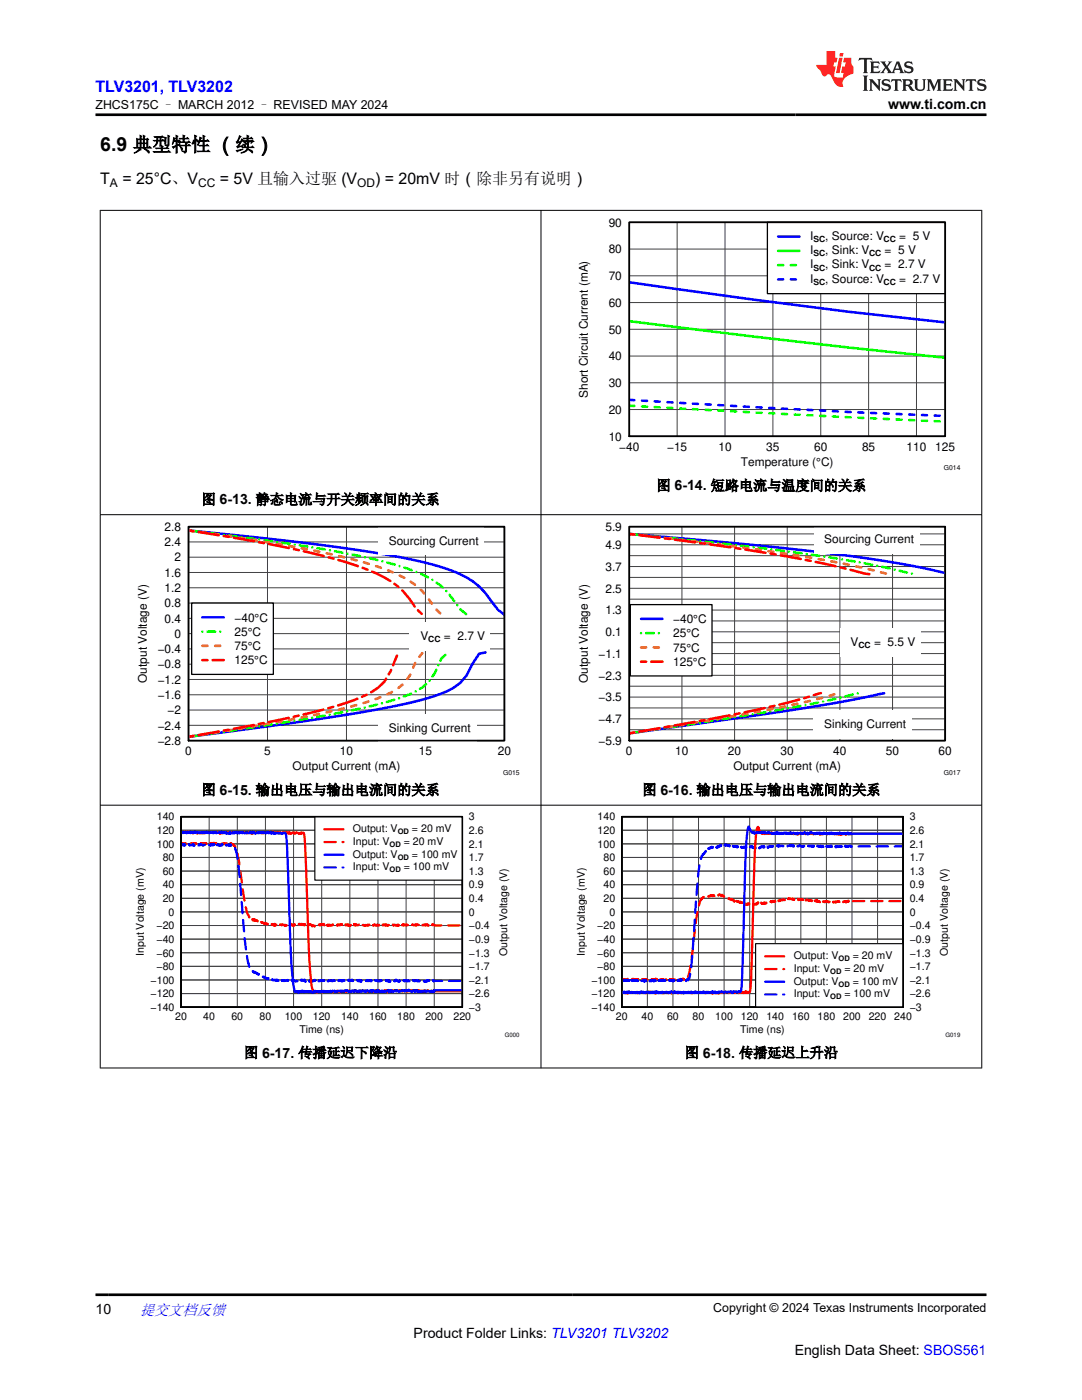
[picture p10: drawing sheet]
<svg xmlns="http://www.w3.org/2000/svg" width="216mm" height="279mm" viewBox="0 0 216 279" stroke-linecap="round" stroke-linejoin="round" font-family="sans-serif">
<path d="M125.6 44.4h63v42.7h-63z" fill="none" stroke="#000" stroke-width=".25"/>
<g fill="none" stroke="#414141" stroke-width=".2">
<path d="M125.6 55h63M125.6 49.7h63M135.1 44.4v42.7M144.7 44.4v42.7M154.2 44.4v42.7M163.8 44.4v42.7M173.3 44.4v42.7M182.9 44.4v42.7M188.6 44.4h-63v42.7h63M125.6 76.4h63M125.6 71.1h63M125.6 65.7h63"/>
<path d="M125.6 60.4h63M125.6 81.7h63"/>
</g>
<path d="M125.6 56.3a1551.2 1551.2 0 0 0 63 8" fill="none" stroke="#00f" stroke-width=".51"/>
<path d="M125.6 64.1a2303.8 2303.8 0 0 0 63 7.3" fill="none" stroke="#01ff00" stroke-width=".51"/>
<path d="M125.6 81l63 3.2" fill="none" stroke="#01ff00" stroke-width=".51" stroke-dasharray="1 1.5"/>
<path d="M125.6 79.8a2674 2674 0 0 0 63 3.2" fill="none" stroke="#00f" stroke-width=".51" stroke-dasharray="1 1.5"/>
<path d="M153.1 44.4h35.5v14.2h-35.5z" fill="#fff"/>
<path d="M153.1 44.4h35.5v14.2h-35.5zM37.6 105.1h63.1v42.7h-63.1z" fill="none" stroke="#000" stroke-width=".25"/>
<path d="M155.3 47.2h4.2M37.6 105.9l20.2 2.1a227.7 227.7 0 0 1 29 4.8l1.2 .4a16.5 16.5 0 0 1 10.1 6.9l1.3 1.6 1.3 1M96.9 130.2l-1.3 .3-1.2 1.9a10.5 10.5 0 0 1-7.6 6.5 173.8 173.8 0 0 1-24 4.7l-25.2 3.4" fill="none" stroke="#00f" stroke-width=".51"/>
<path d="M155.3 50.1h4.2" fill="none" stroke="#01ff00" stroke-width=".51"/>
<path d="M155.3 52.9h4.2" fill="none" stroke="#01ff00" stroke-width=".51" stroke-dasharray="1 1.5"/>
<path d="M155.3 55.8h4.2" fill="none" stroke="#00f" stroke-width=".51" stroke-dasharray="1 1.5"/>
<path d="M125.6 44.4h63v42.7h-63z" fill="none" stroke="#000" stroke-width=".34"/>
<g fill="none" stroke="#414141" stroke-width=".2">
<path d="M37.6 105.1h63.1v42.7h-63.1zM37.6 117.3h63.1M37.6 114.3h63.1M37.6 111.2h63.1M37.6 108.2h63.1M53.4 105.1v42.7M69.1 105.1v42.7M84.9 105.1v42.7M37.6 138.7h63.1M37.6 135.6h63.1M37.6 132.6h63.1M37.6 129.5h63.1"/>
<path d="M37.6 126.5h63.1M37.6 123.4h63.1M37.6 120.4h63.1M37.6 144.8h63.1M37.6 141.7h63.1"/>
</g>
<path d="M37.6 105.9l12.6 1.6a226.8 226.8 0 0 1 29 5.3l2.5 .8a16.8 16.8 0 0 1 8.9 6.3l1.2 1.7 1.3 1M37.6 147l15.1-2.2a235.5 235.5 0 0 0 25.3-4.9l1.2-.4a16.7 16.7 0 0 0 6.3-3.4l1.3-1.8 1.2-2.8 1.3-1.2" fill="none" stroke="#01ff00" stroke-width=".51" stroke-dasharray="0 1 1.5 1"/>
<path d="M37.6 105.9l6.3 .9a229.6 229.6 0 0 1 30.3 5.9 24.3 24.3 0 0 1 10.1 5.3l2.5 3.3 1.2 1.3M37.6 147l8.8-1.4a250.4 250.4 0 0 0 26.5-5.4l1.3-.4a18.6 18.6 0 0 0 6.3-3.3l1.2-1.6 1.3-3 1.3-1.6" fill="none" stroke="#ee7500" stroke-width=".51" stroke-dasharray="1 1.5"/>
<path d="M37.6 105.9l1.3 .2a241.9 241.9 0 0 1 30.2 6.1 32.5 32.5 0 0 1 10.1 4.7l1.3 1.1 2.5 3.4 1.3 1.2M37.6 147l5.1-.8a226.4 226.4 0 0 0 26.4-5.9l1.3-.5a16.2 16.2 0 0 0 6.3-3.8l1.3-2.1 1.2-3.1" fill="none" stroke="#f00" stroke-width=".51" stroke-dasharray="1 1 4.1 1"/>
<path d="M38.2 120.4h16.3v14.2h-16.3z" fill="#fff"/>
<path d="M38.2 120.4h16.3v14.2h-16.3z" fill="none" stroke="#000" stroke-width=".25"/>
<path d="M40.4 123.2h4.3" fill="none" stroke="#00f" stroke-width=".51"/>
<path d="M40.4 126h4.3" fill="none" stroke="#01ff00" stroke-width=".51" stroke-dasharray="0 1 1.5 1"/>
<path d="M40.4 128.9h4.3" fill="none" stroke="#ee7500" stroke-width=".51" stroke-dasharray="1 1.5"/>
<path d="M40.4 131.7h4.3" fill="none" stroke="#f00" stroke-width=".51" stroke-dasharray="1 1 4.1 1"/>
<g fill="#fff">
<path d="M81.7 124.2h16.1v5.7h-16.1z"/>
<path d="M75.4 142.5h19.6v5.7h-19.6z"/>
<path d="M75.4 105.1h21.2v5.7h-21.2z"/>
</g>
<path d="M37.6 105.1h63.1v42.7h-63.1z" fill="none" stroke="#000" stroke-width=".34"/>
<path d="M125.6 105.1h63v42.7h-63z" fill="none" stroke="#000" stroke-width=".25"/>
<g fill="none" stroke="#414141" stroke-width=".2">
<path d="M125.6 105.1v42.7h63v-42.7M125.6 119.6h63M125.6 117.4h63M125.6 115.2h63M125.6 113.1h63M125.6 110.9h63M125.6 108.7h63M125.6 106.6h63M136.1 105.1v42.7M146.6 105.1v42.7M157.1 105.1v42.7M167.6 105.1v42.7"/>
<path d="M178.1 105.1v42.7M125.6 139.1h63M125.6 136.9h63M125.6 134.8h63M125.6 132.6h63M125.6 130.4h63M125.6 128.3h63M125.6 126.1h63M125.6 123.9h63M125.6 121.8h63M125.6 145.6h63M125.6 143.5h63"/>
<path d="M125.6 141.3h63"/>
</g>
<path d="M125.6 106.6l24.3 2.1 16 1.8 13.5 1.9 9.2 2M176.4 138.4l-6.7 1.3-9.3 1.6-34.8 5.1" fill="none" stroke="#00f" stroke-width=".51"/>
<path d="M125.6 106.6l18.9 1.9 15.5 1.9 11.8 1.9 10.9 2.3M125.6 146.4l30.2-4.8 8.4-1.6 7.2-1.7" fill="none" stroke="#01ff00" stroke-width=".51" stroke-dasharray="0 1 1.5 1"/>
<path d="M125.6 106.6l18.5 2.1 13.8 2 9.7 1.7 10.1 2.2M125.6 146.4l26.9-4.6 7.9-1.6 7.2-1.9" fill="none" stroke="#ee7500" stroke-width=".51" stroke-dasharray="1 1.5"/>
<path d="M125.6 106.6l15.9 2 12.2 1.9 9.7 1.8 10.1 2.3M125.6 146.4l13.8-2.5 11.4-2.2 6.7-1.6 6.3-1.8" fill="none" stroke="#f00" stroke-width=".51" stroke-dasharray="1 1 4.1 1"/>
<path d="M125.8 120.7h16.3v14.2h-16.3z" fill="#fff"/>
<path d="M125.8 120.7h16.3v14.2h-16.3z" fill="none" stroke="#000" stroke-width=".25"/>
<path d="M127.9 123.5h4.3" fill="none" stroke="#00f" stroke-width=".51"/>
<path d="M127.9 126.4h4.3" fill="none" stroke="#01ff00" stroke-width=".51" stroke-dasharray="0 1 1.5 1"/>
<path d="M127.9 129.2h4.3" fill="none" stroke="#ee7500" stroke-width=".51" stroke-dasharray="1 1.5"/>
<path d="M127.9 132.1h4.3" fill="none" stroke="#f00" stroke-width=".51" stroke-dasharray="1 1 4.1 1"/>
<g fill="#fff">
<path d="M167.6 125.4h16v5.7h-16z"/>
<path d="M162.3 141.7h19.6v5.6h-19.6z"/>
<path d="M162.3 104.7h21.2v5.7h-21.2z"/>
</g>
<path d="M125.6 105.1h63v42.7h-63z" fill="none" stroke="#000" stroke-width=".34"/>
<path d="M36.1 163h56.2v38h-56.2z" fill="none" stroke="#000" stroke-width=".23"/>
<g fill="none" stroke="#414141" stroke-width=".2">
<path d="M36.1 163h56.2v38h-56.2zM36.1 179.3h56.2M36.1 176.6h56.2M36.1 173.8h56.2M36.1 171.1h56.2M36.1 168.4h56.2M36.1 165.7h56.2M41.7 163v38M47.4 163v38M53 163v38M58.6 163v38M64.2 163v38"/>
<path d="M69.8 163v38M75.4 163v38M81 163v38M86.6 163v38M36.1 198.3h56.2M36.1 195.6h56.2M36.1 192.9h56.2M36.1 190.1h56.2M36.1 187.4h56.2M36.1 184.7h56.2M36.1 182h56.2"/>
</g>
<path d="M36.1 168.4h.2l.1-.1 .1 .2 .1-.2 .1 .2 .3-.2 .2 .1 .1-.1 .1 .1v-.1l.1 .1 .1-.1 .1 .1 .4-.1 .1 .1 .1-.1 .3 .1 .3-.2v.4l.2-.4 .1 .2 .1-.1 .2 .1 .1-.1 .1 .1 .2-.1 .2 .2v-.2h.3v.2l.2-.2v.2l.2-.2 .2 .2v-.2l.1 .2 .2-.2 .3 .1 .2-.2 .1 .2 .1-.2 .1 .1 .1-.1 .4 .2 .1-.2 .1 .3 .1-.2 .1 .1 .1-.2 .1 .2h.3l.1-.2 .5 .3 .1-.1 .1 .1 .1-.2 .1 .2 .2-.3v.2l.2-.1v.2l.3-.2 .3 .3 .1-.3 .1 .2 .1-.2 .1 .2 .1-.2 .1 .2 .1-.2 .1 .3 .3-.1 .5 .9 .3 1.1 1.4 9a9.4 9.4 0 0 0 .9 3.6l.1-.2 .4 .6 .1-.2 .2 .4 .1-.2h.1l.1 .2v-.2l.1 .3 .1-.2 .4 .3v-.2l.1 .2 .1-.1 .7 .4 .4-.1v.3l.2-.2 .5 .3 .2-.2 .3 .2 .1-.1 .1 .1 .2-.1 .1 .2 .2-.1v.3l.2-.4 .1 .4 .3-.3 .1 .2v-.1l.3 .1 .2-.3v.2h.9l.2 .2 .1-.2v.1l.2-.1 .1 .2 .1-.2 .2 .1 .2-.2 .3 .1 .1-.2v.3l.2-.1 .1 .2 .1-.3 .1 .2 .1-.3 .1 .3 .6-.4 .1 .2 .1-.1 .3 .1 .2-.1 .1 .2 .1-.2 .3 .3 .2-.3v.2l.1-.1 .3 .1 .1-.1 .2 .2 .1-.3 .1 .2 .2-.2 .3 .5 .1-.2h.2l.1 .2 .1-.2 .2 .1 .1-.2h.6v-.2l.2 .3 .3-.3 .1 .2 .1-.2 .1 .2 .1-.2 .1 .3 .1-.2 .3 .2v-.3l.3 .4 .1-.3 .1 .3 .1-.2 .2 .1 .5-.2 .1 .2 .5-.1 .2 .1 .1-.2 .1 .2 .2-.2 .2 .2 .3-.3v.2l.1-.2 .1 .3 .3-.3 .3 .3v-.2l.1 .2 .3-.2 .2 .3v-.3l.3 .2 .3-.2v.3l.2-.3 .2 .1 .1-.2 .1 .3 .1-.3 .1 .3 .2-.2 .2 .2 .4-.2 .2 .3 .2-.2 .1 .1 .2-.1 .4 .1 .1-.1 .1 .1 .4-.1 .1 .1 .2-.2v.2l.2-.2 .1 .2v-.2l.5 .3 .2-.3 .1 .2 .2-.1 .2 .1 .1-.2 .2 .2 .3-.2v.2l.1-.1 .1 .1 .2-.2 .2 .2 .4-.2 .1 .2v-.2l.1 .1h.2l.1 .1 .3-.1a.27 .27 0 0 0 .2 0 .27 .27 0 0 0 .2-.2l.1 .2 .1-.2v.3l.2-.2 .1 .2 .3-.2 .2 .2 .3-.1 .1 .1 .1-.2v.3l.3-.2 .1 .1v-.2l.2 .2 .1-.2v.2l.2-.2 .1 .2 .1-.1v.1l.1-.2 .2 .2 .1-.2 .1 .2 .1-.2 .3 .2 .2-.2 .2 .2 .2-.3 .5 .3 .3-.2 .2 .2v-.2l.1 .1 .1-.1 .4 .2 .3-.1 .1 .1 .1-.2 .1 .2 .6-.2v.2l.2-.2 .1 .2 .1-.2 .4 .3 .2-.3 .1 .3 .4-.3 .2 .2h5.7" fill="none" stroke="#f00" stroke-width=".45" stroke-dasharray="2.3 1.4"/>
<path d="M36.1 168.7v-.2l.1 .1 .2-.1 .1 .2 .2-.2 .1 .3 .1-.3 .3 .1v-.1l.1 .2 .1-.3 .1 .2 .3-.1 .1 .3 .1-.2 .3 .1 .1-.2v.2l.1-.3 .3 .4 .1-.2 .1 .1 .2-.3 .4 .4 .2-.3 .1 .2v-.2l.7 .2 .2-.1 .5-.1 .1 .2 .2-.2 .1 .2h.3l.1-.2v.2l.2-.2 .1 .2 .3-.2 .2 .2 .1-.2v.3l.1-.3 .2 .3v-.2l.2 .1v-.2l.2 .2 .1-.1 .1 .2 .3-.2v.1l.2-.3 .2 .4 .2-.2 .2 .1v-.1l.2 .2 .2-.2 .2 .2 .1-.3 .1 .2 .1-.1v.2l.2-.3 .1 .3 .4-.1 .4 .7a53.5 53.5 0 0 1 1.2 10.3l.8 9a12.6 12.6 0 0 0 1 4.8l.7 .6 .1-.2 .4 .4 .1-.1 .2 .1 .1 .2 .1-.1 .1 .3 .3 .2h.4l.1 .2 .2-.1 .1 .2 .1-.1 .5 .3 .1-.2 .1 .2h.2l.1 .1 .1-.1 .2 .2v-.1l.2 .1 .3-.1 .2 .2 .2-.2v.3l.1-.3 .2 .3 .1-.2 .1 .3 .1-.3 .1 .1 .3-.1 .1 .2 .1-.2 .3 .2 .3-.1h.3l.1-.1 .3 .2 .1-.3 .1 .2 .3-.2 .1 .3 .2-.3 .1 .3v-.2l.3 .3 .2-.2 .1 .1h.3l.1-.3v.2h.3v-.2l.3 .2v-.2l.5 .2 .1-.2v.4l.1-.2 .1 .2 .2-.4v.2l.1-.1 .3 .1 .1 .2 .2-.2 .6 .2 .3-.4 .3 .4 .1-.2 .2 .2 .1-.2 .1 .2v-.2l.1 .1 .2-.2 .1 .2 .2-.2 .2 .2 .2-.2 .2 .3v-.2l.2-.1 .1 .3 .2-.2 .2 .1 .2-.1 .7 .1 .3-.2 .4 .1v.2l.3-.4 .2 .3 .2-.2 .2 .1h.1l.1 .2v-.2l.2 .1 .1-.2 .4 .3v-.2l.1 .1 .3-.2 .2 .1 .1-.2v.2l.2-.1 .1 .1v-.1l.3 .2 .1-.3 .1 .3 .2-.1v.1l.2-.1 .2 .1 .3-.2 .2 .2 .2-.2 .1 .3v-.3l.2 .3 .4-.2 .4 .1 .3-.1 .1 .1v-.2l.1 .2 .1-.2 .1 .2 .2-.1 .1 .1 .3-.2v.2l.1-.1 .1 .1 .1-.1h.1l.1-.2 .1 .3 .2-.2 .4 .2 .1-.1 .1 .2 .2-.2 .1 .2 .1-.3 .1 .2v-.2l.2 .2h.7v-.1l.1 .1v-.2l.2 .2v-.2l.1 .2h.1l.1-.1 .2 .3 .1-.3v.2l.1-.1 .2 .1 .2-.3 .2 .2 .1 .1 .1-.2 .1 .1 .2-.3 .1 .2h.3l.1 .3 .1-.3 .3 .1 .1-.1 .1 .2 .1-.2 .1 .2 .1-.3h.2l.1 .3 .2-.3 .1 .2 .2-.1 .1 .2 .1-.2v.1l.3-.1 .1 .2 .1-.3 .1 .3 .4-.3 .2 .2h.5l.1-.2 .1 .3 .3-.2v.2l.1-.1 .2 .1 .1-.2 .2 .1 .1-.1 .2 .2 .1-.2v.2l.3-.1v.1l.1-.2 .1 .2 .1-.3v.2l.3-.2v.2l.4-.2 .1 .3 .2-.2 .1 .1v-.2l.3 .3v-.1h5.7" fill="none" stroke="#00f" stroke-width=".45" stroke-dasharray="2.3 1.4"/>
<path d="M36.1 166.2l.2-.1 .1 .2 .1-.2 .3-.1 .1 .1v-.1l.1 .2 .2-.2 .2 .2 .2-.2 .3 .3 .1-.2 .8 .1 .1-.1 .3 .2v-.2l.1 .2 .2-.2 .7 .2v-.2l.1 .2 .1-.2v.2l.2-.1 .1 .1 .1-.2 .2 .2 .1-.2 .4 .1 .1-.1 .5 .1 .3-.2v.2l.2-.1 .1 .1 .1-.1 .1 .2 .1-.3 .4 .2 .1-.1 .1 .1h.2l.1 .2v-.3l.3 .2 .1-.1h.6a.72 .72 0 0 1 .9 0l.1-.1 .2 .1v-.2l.1 .2h.3v.1l.3-.2 .1 .2 .2-.2 .2 .1 .1-.2 .1 .3 .2-.3v.2l.4-.1 .1 .2 .1-.2 .2 .1 .2-.1 .3 .2 .1-.2v.2l.2-.2 .1 .2 .2-.2 .3 .2 .3-.1 .1 .2 .4-.3 .1 .1 .1-.1 .1 .2 .1-.2 .1 .2 .5-.2 .1 .2 .1-.2 .1 .1 .1-.1v.2l.1-.2 .1 .2 .5-.2 .2 .1v-.1l.4 .1 .1-.2 .2 .3 .1-.3 .2 .2 .2-.2 .1 .3 .2-.3 .1 .3 .2-.2v.1l.2-.1 .1 .1 .1-.2 .1 .3 .2-.2 .3 .2v-.2l.3 .2v-.1l.1 .1 .1-.1 .1 .1 .1-.2 .2 .1 .1-.1v.1l.2-.1v.1l.3-.1 .2 .3 .3-.3 .3 .3 .4-.2 .1 .1 .1-.1 .2 .2 .1-.2 .2 .1a.26 .26 0 0 1 .3-.1 .26 .26 0 0 1 .1 .2l.1-.2 .3 .1v-.1l.1 .2 .1-.2 .1 .1 .2-.1 .2 .4 .5 10.8a218.7 218.7 0 0 0 1 19.3l.3 1.1v-.1l.1 .2 .1-.1 .1 .1v-.2l.3 .3 .1-.1v.2l.2-.3 .2 .2 .1-.2 .1 .2 .3-.2 .2 .2 .2-.3 .2 .3 .1-.2h.1l.1 .2 .5-.2 .3 .2 .1-.1 .2 .1 .1-.2 .1 .2 .2-.1 .1 .1 .1-.1 .2 .1 .4-.3 .2 .2 .2-.1 .2 .3 .1-.3 .1 .1v-.1l.1 .2 .1-.3 .2 .2 .1-.1v.2l.1-.3 .3 .2 .1-.1 .5 .1 .1-.2 .3 .2 .3-.2 .2 .2 .1-.2 .2 .3 .1-.4 .4 .3 .5-.2 .1 .2 .3-.2 .1 .2v-.2l.1 .1v-.1l.3 .2 .4-.2 .4 .2 .1-.1 .1 .1 .1-.1v.2l.1-.2 .1 .1 .3-.1 .1 .1 .1-.2 .1 .2 .1-.2v.1l.4-.2 .1 .1 .1-.1v.2l.1-.1 .2 .2 .1-.2 .2 .2 .1-.2 .2 .2 .2-.1 .1 .1 .1-.2 .1 .2v-.2l.1 .1v-.1l.1 .1 .2-.1 .1 .2 .1-.2v.4l.1-.4 .3 .1 .1-.1 .1 .3 .3-.4 .1 .2 .1-.1 .1 .1 .5-.2 .1 .3v-.2l.1 .1 .3-.1 .2 .1 .4-.2 .1 .3 .2-.2v.2l.5-.3 .2 .3 .1-.2 .1 .2 .2-.3v.2l.2-.1 .1 .1 .1-.2v.2l.3-.2v.3l.1-.1 .1 .1v-.3l.2 .2 .2-.2 .2 .3 .1-.3 .3 .3 .2-.3 .2 .3 .3-.2 .1 .2 .2-.2 .2 .2v-.2l.1 .2 .2-.2 .1 .2 .4-.2 .1 .2 .1-.2 .3 .2 .1-.2v.3l.1-.3 .2 .2 .1-.2 .2 .1h5.7" fill="none" stroke="#f00" stroke-width=".45"/>
<path d="M36.1 166.1v.1l.4-.1 .1 .2 .1-.2 .3 .1 .2-.1v.2l.2-.2 .3 .1 .1-.2 .2 .3 .1-.3a.27 .27 0 0 0 .2 .2 .27 .27 0 0 0 .3-.2l.2 .2 .1-.2v.2l.3-.2 .5 .2 .1-.1 .2 .2 .3-.2 .1 .2 .2-.3 .1 .2 .1-.2 .1 .3 .2-.2 .1 .1 .1-.2 .2 .3h.3l.2-.2 .2 .1 .3-.1v.2l.2-.2 .1 .1 .1-.2 .2 .3 .7-.2 .2 .1 .2-.2 .3 .3 .2-.2 .1 .1v-.1l.1 .2 .3-.1v.2l.1-.3v.2l.4-.1 .1 .2 .1-.4 .1 .4 .3-.2 .1 .1 .1-.2 .1 .2 .1-.1 .1 .1 .1-.2 .6 .2 .1-.2 .2 .2 .1-.2h.1l.1 .1h.1l.1-.1 .1 .2 .1-.2 .3 .2 .2-.2 .1 .2 .2-.2 .4 .2 .3-.3 .2 .3 .2-.3 .1 .3 .2-.2 .1 .2 .1-.1 .2 .1a.24 .24 0 0 1 .2-.1 .24 .24 0 0 1 .2 .1l.2-.2 .4 .2 .1-.2 .3 .2 .1-.2 .1 .2 .2-.1 .1 .1 .4-.2 .1 .2 .1-.2 .2 .2 .1-.2 .2 .3 .1-.3 .1 .3 .2-.2 .1 .1v-.2l.2 .3 .2-.2 .2 .1 .4-.1 .1 .1 .1-.1 .1 .1 .1-.1 .2 .2 .2-.2h.5l.1 .2a367.9 367.9 0 0 1 1 22.2 40.8 40.8 0 0 0 .9 9.3l.2 .1v-.2l.4 .3v-.2l.2 .2 .1-.3 .3 .2 .1-.3v.3l.2-.3 .3 .3 .1-.2 .1 .2 .1-.2 .3 .1 .3-.1v.2l.2-.2 .1 .2 .1-.2 .1 .2v-.1l.2 .2 .2-.2 .1 .1v-.2l.2 .2 .2-.2 .5 .2 .1-.2 .3 .2v-.2l.2 .1 .1-.2 .2 .2 .2-.1v.2l.2-.2h.3l.2 .1 .4-.1 .1 .1v-.1l.1 .2v-.3l.2 .3 .2-.3 .3 .1 .1-.1 .2 .2 .1-.1 .3 .1 .4-.2 .3 .2 .1-.2 .1 .2a.28 .28 0 0 1 .2-.2 .28 .28 0 0 1 .3 .2l.3-.3 .3 .2 .1-.1 .2 .2 .1-.1 .3 .2 .2-.3 .1 .1 .2-.1 .1 .3 .1-.3 .3 .2v-.2l.3 .2h.2v-.2l.1 .2h.2l.1-.3 .2 .3 .4-.2 .2 .2 .2-.2 .2 .2 .2-.3 .2 .2 .2-.1 .1 .2 .2-.3 .2 .3v-.3l.1 .3 .1-.2 .5 .3 .1-.3 .1 .2h.2l.1-.3 .1 .3 .1-.2v.2l.3-.1 .1 .2 .2-.3 .2 .2 .2-.1 .1 .1v-.2l.3 .2 .4-.2 .1 .2 .1-.3 .1 .3 .1-.2 .1 .2 .2-.2 .3 .2 .1-.1 .2 .1 .1-.3v.2l.3-.1 .1 .1 .1-.1 .1 .1 .2 .1 .1-.2 .3 .2 .3-.2 .5 .2 .2-.3 .1 .2 .3-.2 .1 .1v-.2l.2 .2 .3 .2 .2-.1v.2l.2-.3h.3v.2l.1-.2v.2l.2-.3 .2 .3 .1-.2 .1 .2h.4l.2-.1v.1l.1-.1 .1 .1 .3-.2 .2 .1 .1-.1 .2 .2 .1-.2v.2l.8-.1v.1l.2-.2 .1 .2h.2l.1-.2 .1 .2v-.3h5.7" fill="none" stroke="#00f" stroke-width=".45"/>
<path d="M62.8 163h29.5v12.7h-29.5z" fill="#fff"/>
<path d="M62.8 163h29.5v12.7h-29.5zM124.1 163h56.1v38h-56.1z" fill="none" stroke="#000" stroke-width=".23"/>
<path d="M64.7 165.5h3.8M180.2 166.4h-10.2l-.3 .1-.1-.2-.3 .2-.3-.2-.2 .3-.4-.4-.1 .3-.1-.3-.1 .1-.2 .3-.1-.3-.1 .3-.2-.3-.1 .3-.1-.2-.4 .1-.2-.2v.2l-.1-.2-.1 .2v-.2l-.3 .1-.1-.2-.6 .3-.1-.3-.3 .3-.1-.2-.4 .1-.1-.2-.1 .2-.2-.1-.2 .2-.1-.2-.2 .2-.1-.2v.2l-.1-.2-.4-.1-.1 .2-.2-.1-.1 .2-.2-.2-.3 .2-.1-.3-.3 .2-.5-.1-.3 .2-.2-.2-.1 .2-.3-.2-.1 .1-.1-.2-.2 .2-.6-.1v.2l-.1-.2-.2 .3-.2-.4-.1 .3-.1-.2-.3 .2-.1-.2h-.2v.1l-.3-.1-.1 .1v-.3l-.1 .3-.3-.2-.4 .2-.1-.2-.2 .2v-.2l-.4 .1-.1-.1-.2 .2v-.2l-.1 .2-.1-.1-.2 .2-.2-.3-.1 .2-.1-.2-.1 .2-.1-.2-.1 .2-.1-.2v.2l-.3-.1v.1l-.1-.2-.1 .2-.2-.3-.2 .3-.1-.2-.2 .2-.3-.3v.3l-.3-.2-.3 .2-.1-.2-.3 .2-.1-.2-.1 .2-.2-.2-.3-.3-.2-.9-.3 .7a237.3 237.3 0 0 0-.8 20.6l-.4 9.6-.3 2.2-.1-.2-.1 .2-.2-.2-.1 .2-.2-.3-.1 .3-.1-.1-.1 .2-.4-.2-.1 .1-.1-.2-.3 .1-.1-.1-.1 .3-.1-.2-.1 .1-.1-.1-.2 .1-.2-.2-.4 .3v-.2l-.2 .2-.6-.2-.1 .2-.1-.2-.3 .1-.2-.2v.2l-.8-.1-.2 .2-.1-.2-.2 .2-.2-.2-.1 .2v-.2l-.3 .2-.2-.2-.4 .2-.1-.2-.1 .3-.4-.3-.3 .2-.1-.2-.3 .1-.1-.1-.1 .2v-.2l-.1 .2-.3-.1v-.2l-.1 .2-.1-.1-.3 .1-.6-.1-.3 .1-.2-.2-.2 .3-.4-.2-.1 .2-.4-.3v.3l-.5-.2-.1 .1-.5-.1-.2 .2-.1-.2-.1 .2-.2-.2v.2l-.3-.2-.3 .1-.1 .2-.3-.3-.2 .2-.1-.2-.3 .1v-.2l-.2 .2-.1-.1-.1 .3v-.3l-.1 .2-.2-.1-.1-.1-.2 .2-.1-.1-.2 .1v-.2l-.1 .2-.2-.2-.4 .3-.1-.3-.2 .2-.3-.2-.1 .2-.2-.2-.6 .2-.1-.2-.1 .3v-.2h-.4l-.1-.2v.2h-.3v-.2l-.2 .2-.1-.2-.1 .3-.1-.3-.3 .3-.1-.1-.2 .1-.1-.1-.3 .1-.1-.2h-.5l-.1 .2-.1-.2-.2 .2-.1-.2-.2 .2v-.2l-.4 .2v-.2l-.1 .1v-.1l-.5 .2v-.2l-.1 .2-.1-.2-.1 .1-.1-.1-.1 .1v-.2l-.3 .2v-.1l-.1 .3a.23 .23 0 0 0-.2-.2 .23 .23 0 0 0-.2 .2l-.4-.3h-.3v.2l-.1-.1" fill="none" stroke="#f00" stroke-width=".45"/>
<path d="M64.7 168h3.8M124 195.5l.1-.2 .1 .3v-.3l.2 .3 .5-.2 .2 .2 .1-.3 .1 .2 .5-.1 .3 .1 .1-.1v.2l.2-.3 .1 .3 .2-.2 .1 .1 .4-.1 .4 .2v-.2l.4 .1 .4-.1v.2l.2-.2 .1 .2 .2-.2 .1 .2 .1-.1 .2 .1 .2-.2 .3 .2 .3-.2v.2l.3-.2 .2 .2 .1-.2 .1 .1 .1-.2 .1 .2 .1-.1 .1 .2 .2-.2 .1 .2v-.2l.1 .2v-.1l.5-.1 .2 .2v-.2l.1 .3 .5-.3 .2 .2 .1-.3 .1 .4 .1-.2h.3l.1-.1 .1 .2 .1-.2 .3 .2v-.2l.2 .2 .2-.1v.2l.1-.3 .4 .2 .1-.2 .2 .2 .1-.1 .1 .1 .1-.2 .3 .1 .2-.2v.3l.1-.3 .1 .2v-.1l.3 .1 .2-.1a9.2 9.2 0 0 0 1-4.1l1.2-9.8 .5-1.8 .4-.5 .5-.2 .2-.3 .3 .3 .5-.2 .1 .1 .1-.3 .2 .3 .1-.2h.3l.1 .2 .3-.3 .1 .2 .7-.3 .3 .3 .1-.2v.2l.1-.2 .2 .3v-.1l.3 .2 .1-.1 .1 .2h.3l.2 .3 .2-.1 .3 .2 .1-.1v.1h.2v.1l.2 .2 .1-.1 .1 .3 .1-.4 .1 .4 .1-.3 .2 .2h.3l.4 .3 .1-.2 .1 .2 .1-.1 .2 .2v-.2l.1 .2 .1-.1 .1 .3 .1-.3v.3l.1-.2 .3 .3 .1-.3v.2l.2-.2 .1 .2v-.2l.2 .2 .4-.1 .1 .2 .1-.1 .1 .1v-.2l.2 .1 .4-.2 .1 .2 .3-.4v.2l.1-.2v.2l.3-.1 .1 .2 .1-.3 .2 .3 .2-.2 .1 .2 .1-.3 .3 .2 .3-.3 .2 .2 .6-.4 .1 .3 .2-.3 .1 .2 .2-.2 .2 .2 .2-.4 .1 .2 .1-.3 .3 .3 .5-.3 .1 .2 .2-.2 .1 .1 .1-.1 .2 .1 .2-.3 .1 .1h.2v.2l.2-.3 .1 .1h.7l.1 .1 .1-.2 .1 .3 .2-.3v.2l.3-.2 .1 .2 .3-.1v.2l.2-.2 .1 .2 .1-.2v.2l.2-.2 .3 .2 .2-.1 .1 .1v-.1l.1 .2 .1-.2 .2 .2v-.2l.3 .1h.3v.2l.1-.2 .4 .3 .3-.2 .1 .2 .1-.2v.2l.1-.2 .1 .2 .2-.2 .1 .3 .1-.4v.3h.4l.1 .2 .2-.4 .1 .3 .2-.2 .5 .3 .2-.2 .1 .1 .3-.1 .1 .2 .2-.2 .2 .2 .1-.2 .2 .1 .1-.1 .2 .2v-.2l.1 .1 .2-.1 .1 .2 .1-.2h.5l.3 .1 .2-.1 .1 .1 .1-.2 .2 .3 .1-.2 .3 .1 .1-.2 .1 .3 .1-.2 .3 .1 .1-.3v.3l.3-.2 .3 .1v-.2l.1 .1h10.2" fill="none" stroke="#f00" stroke-width=".45" stroke-dasharray="2.3 1.4"/>
<path d="M64.7 170.6h3.8M180.2 166.4l-10.2 .1-.1-.2-.3 .1-.1-.1-.1 .2-.1-.3-.2 .3v-.3l-.1 .2-.7-.2-.2 .3-.1-.2h-.4v-.2l-.1 .3-.2-.2-.2 .3v-.3l-.2 .2-.3-.1-.4 .2v-.3l-.2 .2-.1-.2-.2 .2-.1-.2-.1 .2a.21 .21 0 0 0-.3-.2 .21 .21 0 0 0-.1 .2l-.2-.1-.2 .1-.2-.2v.2l-.2-.2v.2l-.2-.1-.1 .2-.2-.3-.1 .2-.1-.2-.1 .2-.1-.2h-.3l-.1 .2v-.2l-.3 .2-.5-.1-.3-.2-.1 .2v-.2l-.3 .3-.3-.1v.2l-.1-.3v.2l-.1-.2-.3 .1v-.2l-.2 .1-.1-.1-.1 .3-.2-.1-.3 .1v-.2l-.5 .1-.1-.1-.1 .2-.2-.1v.2l-.1-.2-.1 .1-.4-.2-.3 .2-.1-.3-.4 .3-.1-.2-.2 .2v-.2l-.3 .2v-.3l-.1 .2-.3-.1-.2 .2-.3-.2-.2 .2v-.2l-.1 .2v-.2l-.4 .2v-.2l-.1 .2v-.3l-.1 .2-.1-.1-.1 .1v-.2l-.1 .3-.3-.2v.1l-.2-.1-.2 .2v-.2l-.1 .2v-.2l-.4 .1-.3-.2-.3 .2-.2-.2-.1 .2-.2-.1h-.1l-.1-.1v.2l-.4-.2-.5 .1-.2-.1-.1 .1-.2-.1-.4 .2-.2-.3v.2h-.2l-.7-1.3-.3 1.2a541.1 541.1 0 0 0-1 28.2l-.2 3.5-.3 .1-.2-.1-.3 .3-.1-.2-.2 .1-.2-.1-.3 .2v-.2l-.1 .2h-.2v-.2l-.1 .2-.2-.2-.2 .2-.1-.2-.2 .2-.5-.2v.2l-.2-.2-.1 .2-.4-.1v-.1l-.2 .1-.2-.1-.1 .2-.1-.2-.2 .2-.1-.1-.3 .1-.1-.2-.1 .2-.2-.2-.1 .2-.1-.2v.2l-.1-.2-.1 .2-.1-.2-.3 .2-.4-.2-.2 .3-.1-.3-.1 .3-.3-.3-.1 .1v-.1l-.1 .2-.6-.1v.1l-.2-.1-.3 .1-.2-.2-.2 .2-.1-.2v.1l-.1-.1-.2 .2-.1-.1-.1 .1-.2-.2-.1 .2-.2-.1-.1 .2v-.2l-.2 .2-.1-.3v.3l-.2-.2-.2 .1v-.1l-.3 .2-.1-.3-.1 .3-.1-.2-.1 .2-.1-.2-.2 .2-.1-.3v.2l-.2-.2-.1 .3-.1-.1-.1-.2-.2 .2-.1-.1-.1 .1-.3-.3v.2l-.1-.1-.3 .2-.2-.2-.3 .2-.1-.2v.3l-.6-.3-.3 .2h-.5v-.2l-.1 .3-.1-.2-.1 .1-.1-.1v.1l-.2-.1-.2 .2-.1-.3-.1 .2-.2-.2-.2 .3v-.2h-.2v.1l-.1-.2-.3 .2-.1-.2-.2 .3-.2-.2-.1 .2v-.2l-.2-.1v.2l-.4-.2-.2 .3-.2-.2v.2l-.1-.2-.1 .1-.1-.2v.2l-.2-.1-.1-.1-.1 .1h-.2l-.1 .2-.1-.2-.1 .1-.4-.1-.2 .2-.2-.2-.1 .1-.4-.2-.2 .2-.2-.1-.1 .1-.1-.2-.2 .2-.2-.2-.1 .2-.1-.1-.2 .1-.1-.2-.1 .2-.1-.2-.4 .2" fill="none" stroke="#00f" stroke-width=".45"/>
<path d="M64.7 173.1h3.8M124 195.7l.1-.1 .2 .2 .4-.1 .1 .1 .1-.3 .2 .3 .6-.2v.2l.1-.4 .2 .4 .1-.2 .1 .2v-.2l.2 .2 .3-.2 .2 .1h.2l.1 .1 .2-.1 .1 .1 .1-.2 .1 .2v-.2l.2 .2 .3-.1 .3 .1v-.2l.1 .4v-.4l.1 .2 .1-.2 .3 .2 .1-.2 .1 .2 .1-.1 .3 .1v-.1l.2 .1 .2-.2h.2l.2 .3 .3-.2 .1 .2 .1-.3 .1 .2v-.2l.1 .1v-.1l.4 .2v-.2l.2 .1 .2-.1 .3 .2 .2-.2 .2 .1 .1-.1 .2 .2 .2-.2v.2l.1-.2 .1 .2 .7-.3 .2 .4 .1-.3v.2l.2-.2 .1 .2 .3-.3 .2 .3 .2-.3 .1 .2 .2-.2 .1 .2 .1-.3v.2h.2l.1 .1 .1-.2 .4 .1 .1 .2v-.2l.1 .2 .1-.3 .3 .1 .1-.2a8 8 0 0 0 .6-3.4l1.1-15.3a18.5 18.5 0 0 1 1-5.9l.1-.3 .1 .1 .3-.3 .4-.7v.2l.2-.5v.2l.4-.3v.2l.2-.3 .1 .1 .1-.2 .1 .2 .1-.2 .2 .2 .1-.2 .1 .3 .2-.2 .1 .1 .1-.2v.2l.2-.1v-.2l.1 .2 .3-.4 .1 .2 .1-.3 .1 .2 .1-.1h.1l.1-.1 .1 .1v-.3l.4 .4v-.3l.1 .2 .3-.1 .3 .2v-.1l.2 .2 .1-.2 .5 .3v-.2l.1 .2 .3-.2 .4 .3 .1-.3v.3l.1-.2 .1 .2v-.2h.2v.2l.1-.2 .2 .1 .1-.1v.2l.1-.1 .2 .2 .4-.2 .1 .1 .3 .1 .4-.4 .1 .2 .1-.1 .1 .2 .1-.2 .2 .2 .1-.2 .3 .3 .2-.1 .3 .2 .1-.2 .1 .1 .1-.2 .3 .3 .3-.4 .1 .2 .1-.2 .3 .2v-.2l.2 .2 .2-.2 .1 .3v-.3l.1 .1 .2-.1 .1 .3 .4-.4 .1 .2 .1-.2v.2l.1-.1 .1 .1 .6-.2 .2 .2 .3-.3 .1 .2 .1-.2 .2 .2 .1-.2 .2 .2 .3-.1 .2 .1 .3-.2 .1 .2 .2-.2 .2 .2 .6-.2 .1 .2 .2-.2 .1 .2 .2-.2 .1 .2 .2-.2 .1 .2 .2-.2 .2 .2 .4-.2 .1 .2 .4-.1 .2 .2 .4-.2 .5 .1 .2-.1 .2 .1 .2-.1 .1 .1 .1-.1 .1 .1 .1-.1 .1 .2 .3-.2v.2l.3-.1 .1 .1 .1-.2v.1l.2-.2v.2l.3 .1 .2-.2 .2 .3 .1-.3 .1 .2 .1-.1 .2 .1 .3-.3 .2 .4v-.3l.2 .2 .1-.1 .1 .1 .2-.1v.1l.1-.2 .2 .2 .1-.2 .1 .2 .2-.2v.2l.1-.2 .1 .2 .1-.2 .1 .2 .1-.1 .1 .2 .1-.2 .3 .1 .3-.2 .2 .2 .1-.1 .2 .1 .2-.1v.3l.1-.3v.2l.2-.3 .1 .2 .1-.2 .2 .1 .2-.1 .2 .2 .2-.2 .4 .2 10.3-.1" fill="none" stroke="#00f" stroke-width=".45" stroke-dasharray="2.3 1.4"/>
<path d="M36.1 163h56.2v38h-56.2z" fill="none" stroke="#000" stroke-width=".3"/>
<g fill="none" stroke="#414141" stroke-width=".2">
<path d="M124.1 163h56.1v38h-56.1zM124.1 179.3h56.1M124.1 176.6h56.1M124.1 173.8h56.1M124.1 171.1h56.1M124.1 168.4h56.1M124.1 165.7h56.1M129.2 163v38M134.3 163v38M139.4 163v38M144.5 163v38M149.6 163v38"/>
<path d="M154.7 163v38M159.8 163v38M164.9 163v38M170 163v38M175.1 163v38M124.1 198.3h56.1M124.1 195.6h56.1M124.1 192.9h56.1M124.1 190.1h56.1M124.1 187.4h56.1M124.1 184.7h56.1M124.1 182h56.1"/>
</g>
<path d="M150.8 188.3h29.4v12.7h-29.4z" fill="#fff"/>
<path d="M150.8 188.3h29.4v12.7h-29.4z" fill="none" stroke="#000" stroke-width=".23"/>
<path d="M152.7 190.9h3.8" fill="none" stroke="#f00" stroke-width=".45"/>
<path d="M152.7 193.4h3.8" fill="none" stroke="#f00" stroke-width=".45" stroke-dasharray="2.3 1.4"/>
<path d="M152.7 195.9h3.8" fill="none" stroke="#00f" stroke-width=".45"/>
<path d="M152.7 198.5h3.8" fill="none" stroke="#00f" stroke-width=".45" stroke-dasharray="2.3 1.4"/>
<path d="M124.1 163h56.1v38h-56.1z" fill="none" stroke="#000" stroke-width=".3"/>
<path d="M19.9 42h176.1M20 41.9v171.3M107.9 41.9v171.3M195.9 41.9v171.3M19.9 102.7h176.1M19.9 160.7h176.1M19.9 213.1h176.1" fill="none" stroke="#000" stroke-width=".2"/>
<path d="M171.5 11.6l-.2 .5 .5-.2h.6v.1v2.2l-.2 .4h1l-.2-.4v-2.2v-.1h.5l.5 .2-.1-.5zM173.6 12.3l.2 .4v1.5l-.2 .4h1.9l.1-.6a1.08 1.08 0 0 1-1.3 .2v-.7h.6l.4 .2v-.7l-.4 .2h-.6v-.5l.2-.2a1 1 0 0 1 1 .3l-.1-.5zM175.7 12.3l.9 1.1-1 1.2h.9l-.2-.2 .5-.8 .4 .8-.2 .2h1.6l-.2-.2 .2-.5h.9l.1 .5-.1 .2h.9l-.2-.3-.8-2h-.5l-.9 2.2-.9-1.1 .9-1.1h-.8l.2 .2-.4 .6-.4-.6 .2-.2zM179 12.7l.4 1h-.7zM180.7 12.4a.65 .65 0 0 0-.2 .7 .65 .65 0 0 0 .6 .5l.6 .1 .1 .3a.79 .79 0 0 1-.7 .4 .79 .79 0 0 1-.7-.5l.1 .7 .2-.1a.93 .93 0 0 0 1.1 .1 .93 .93 0 0 0 .4-1 1.46 1.46 0 0 0-1.2-.6l-.1-.3a1.09 1.09 0 0 1 1.2 .2l-.2-.6-.1 .1-.5-.2zM172.2 15.1l.2 .4v2.2l-.2 .4h1l-.2-.4v-2.2l.2-.4zM173.4 15.8l.2 .4v1.5l-.2 .4h.8l-.3-.4 .1-1.3 1.6 1.8v-2l.2-.4h-.7l.1 .2 .1 1.1-1.2-1.3zM176.2 15.9a.65 .65 0 0 0-.2 .8 .65 .65 0 0 0 .6 .4l.6 .2 .1 .2a.79 .79 0 0 1-.7 .4 .79 .79 0 0 1-.7-.5l.1 .7 .2-.1a.93 .93 0 0 0 1.1 .1 .93 .93 0 0 0 .4-.9 1.46 1.46 0 0 0-1.2-.6l-.1-.4a1.09 1.09 0 0 1 1.2 .2l-.1-.6-.2 .1-.5-.1zM177.9 15.8l-.1 .6a.63 .63 0 0 1 .8-.3v1.6l-.3 .4h1l-.2-.4v-1.6a.66 .66 0 0 1 .8 .3l-.1-.6zM180 15.8l.2 .4v1.5l-.2 .4h1l-.2-.2-.1-.7h.5l.1 .2a.79 .79 0 0 0 1.2 .6l-1-.9a.61 .61 0 0 0 .6-.6 .61 .61 0 0 0-.5-.7zM180.8 16.1h.1a.47 .47 0 0 1 .5 .1 .47 .47 0 0 1 .1 .5l-.1 .1-.7 .1zM182.3 15.8l.2 .2a2.27 2.27 0 0 0 .4 2 1.04 1.04 0 0 0 1.7-.7v-1.3l.2-.2h-.8l.2 .4v1.1a.6 .6 0 0 1-.6 .6 .6 .6 0 0 1-.6-.6v-1.1l.3-.4zM184.9 15.8l.2 .4v1.5l-.2 .4h.8l-.3-.4v-1.4l.9 1.9 .9-1.9v1.4l-.3 .4h1l-.2-.4v-1.5l.2-.4h-.8l-.7 1.5-.6-1.5zM188.1 15.8l.2 .4v1.5l-.2 .4h1.9l.1-.6a1.09 1.09 0 0 1-1.3 .2v-.7h.6l.4 .2v-.6l-.4 .2h-.6v-.6l.2-.1a1.01 1.01 0 0 1 1 .3l-.1-.6zM190.2 15.8l.3 .4v1.5l-.3 .4h.8l-.2-.4v-1.3l1.6 1.8v-2l.2-.4h-.7l.2 .2v1.1l-1.2-1.3zM192.8 15.8l-.1 .6a.63 .63 0 0 1 .8-.3v1.6l-.3 .4h1l-.2-.4v-1.6a.66 .66 0 0 1 .8 .3l-.1-.6zM195.2 15.9a.65 .65 0 0 0-.2 .8 .65 .65 0 0 0 .6 .4l.6 .2 .2 .2a.79 .79 0 0 1-.7 .4 .79 .79 0 0 1-.7-.5l.1 .7 .2-.1a.93 .93 0 0 0 1 .1 .93 .93 0 0 0 .5-.9 1.46 1.46 0 0 0-1.3-.6v-.4a1.09 1.09 0 0 1 1.2 .2l-.2-.6-.2 .1-.5-.1z" fill="#231f20"/>
<path d="M164.9 10.2v2.8h-2l.1 .3 .8 1a.95 .95 0 0 0 1 .9 .59 .59 0 0 1 .5-.4 .59 .59 0 0 1 .5 .4l.4 .7a1.59 1.59 0 0 0 2.1 1.4 1.61 1.61 0 0 1 1-2.3l1-.3-.1-1.5a1.59 1.59 0 0 1-.3-1.7h-1.5l-.2 .9h.6l-.2 .9h-.5l-.2 1v.2l.4 .1-.1 .9h-.7a.73 .73 0 0 1-1-.7l.3-1.5h-.5l.1-.9h.5l.2-.9h-.5v-1.3zM167.4 11.5l-.6 3.1h.7l.6-3.1zM167.6 10.6l-.1 .6h.7l.1-.6z" fill="#ed1c24"/>
<path d="M19 22.9h177.8M19 258.4h177.8" fill="none" stroke="#000" stroke-width=".53"/>
<text font-size="3.9" x="20" y="30.2">6.9 典型特性 （续）</text>
<text font-size="3.2" fill="#00f" x="19" y="18.3">TLV3201, TLV3202</text>
<g font-size="3.2">
<text x="20" y="36.7">T</text>
<text x="24.4" y="36.7">= 25°C、V</text>
<text x="43.9" y="36.7">= 5V 且输入过驱 (V</text>
<text x="74.9" y="36.7">) = 20mV 时（除非另有说明）</text>
</g>
<text font-size="3" fill="#00f" x="27.9" y="262.4">提交文档反馈</text>
<g font-size="2.8">
<text x="177.2" y="21.7">www.ti.com.cn</text>
<text x="40.2" y="100.6">图 6-13. 静态电流与开关频率间的关系</text>
<text x="131" y="97.9">图 6-14. 短路电流与温度间的关系</text>
<text x="40.2" y="158.6">图 6-15. 输出电压与输出电流间的关系</text>
<text x="128.2" y="158.6">图 6-16. 输出电压与输出电流间的关系</text>
<text x="48.7" y="211.1">图 6-17. 传播延迟下降沿</text>
<text x="136.6" y="211.1">图 6-18. 传播延迟上升沿</text>
<text x="19" y="262.1">10</text>
<text x="82.5" y="266.9">Product Folder Links: TLV3201 TLV3202</text>
<text x="158.6" y="270.3">English Data Sheet: SBOS561</text>
</g>
<g font-size="2.5">
<text x="19" y="21.8">ZHCS175C – MARCH 2012 – REVISED MAY 2024</text>
<text x="142.3" y="261.8">Copyright © 2024 Texas Instruments Incorporated</text>
</g>
<g font-size="2.4">
<text x="21.9" y="37.3">A</text>
<text x="39.5" y="37.3">CC</text>
<text x="71.3" y="37.3">OD</text>
<text x="121.5" y="45.2">90</text>
<text x="161.7" y="47.9">I</text>
<text x="164.7" y="47.9">, Source: V</text>
<text x="179.4" y="47.9">= 5 V</text>
<text x="121.5" y="50.6">80</text>
<text x="161.7" y="53.6">I</text>
<text x="161.7" y="50.7">I</text>
<text x="164.7" y="53.6">, Sink: V</text>
<text x="164.7" y="50.7">, Sink: V</text>
<text x="176.5" y="53.6">= 2.7 V</text>
<text x="176.5" y="50.7">= 5 V</text>
<text x="121.5" y="55.9">70</text>
<text x="161.7" y="56.4">I</text>
<text x="164.7" y="56.4">, Source: V</text>
<text x="179.4" y="56.4">= 2.7 V</text>
<text x="121.5" y="61.2">60</text>
<text x="121.5" y="71.9">40</text>
<text x="121.5" y="66.6">50</text>
<text x="121.5" y="77.2">30</text>
<text x="117.3" y="79.4" transform="rotate(-90 117.3 79.4)">Short Circuit Current (mA)</text>
<text x="121.5" y="82.6">20</text>
<text x="121.5" y="87.9">10</text>
<text x="123.6" y="90">−40</text>
<text x="133.1" y="90">−15</text>
<text x="143.3" y="90">10</text>
<text x="152.9" y="90">35</text>
<text x="162.4" y="90">60</text>
<text x="172" y="90">85</text>
<text x="180.9" y="90">110</text>
<text x="186.6" y="90">125</text>
<text x="147.8" y="92.9">Temperature (°C)</text>
<text x="32.9" y="106">2.8</text>
<text x="120.8" y="106">5.9</text>
<text x="32.9" y="109">2.4</text>
<text x="34.8" y="112.1">2</text>
<text x="77.6" y="108.8">Sourcing Current</text>
<text x="120.8" y="113.9">3.7</text>
<text x="120.8" y="109.6">4.9</text>
<text x="164.5" y="108.4">Sourcing Current</text>
<text x="32.9" y="118.2">1.2</text>
<text x="32.9" y="115.1">1.6</text>
<text x="120.8" y="118.3">2.5</text>
<text x="32.9" y="124.3">0.4</text>
<text x="32.9" y="121.2">0.8</text>
<text x="46.8" y="124.1">−40°C</text>
<text x="120.8" y="122.6">1.3</text>
<text x="134.3" y="124.4">−40°C</text>
<text x="31.5" y="130.4">−0.4</text>
<text x="34.8" y="127.3">0</text>
<text x="46.8" y="126.9">25°C</text>
<text x="46.8" y="129.7">75°C</text>
<text x="83.9" y="127.6">V</text>
<text x="88.6" y="127.6">= 2.7 V</text>
<text x="119.4" y="131.3">−1.1</text>
<text x="120.8" y="126.9">0.1</text>
<text x="134.3" y="127.2">25°C</text>
<text x="134.3" y="130.1">75°C</text>
<text x="169.7" y="128.8">V</text>
<text x="174.4" y="128.8">= 5.5 V</text>
<text x="29.3" y="136.3" transform="rotate(-90 29.3 136.3)">Output Voltage (V)</text>
<text x="31.5" y="136.5">−1.2</text>
<text x="31.5" y="133.4">−0.8</text>
<text x="46.8" y="132.6">125°C</text>
<text x="117.3" y="136.3" transform="rotate(-90 117.3 136.3)">Output Voltage (V)</text>
<text x="119.4" y="135.6">−2.3</text>
<text x="134.3" y="132.9">125°C</text>
<text x="31.5" y="139.5">−1.6</text>
<text x="33.4" y="142.6">−2</text>
<text x="119.4" y="140">−3.5</text>
<text x="31.5" y="148.7">−2.8</text>
<text x="31.5" y="145.6">−2.4</text>
<text x="77.6" y="146.2">Sinking Current</text>
<text x="119.4" y="148.7">−5.9</text>
<text x="119.4" y="144.3">−4.7</text>
<text x="164.5" y="145.4">Sinking Current</text>
<text x="37" y="150.7">0</text>
<text x="52.7" y="150.7">5</text>
<text x="58.4" y="153.7">Output Current (mA)</text>
<text x="67.8" y="150.7">10</text>
<text x="83.6" y="150.7">15</text>
<text x="99.3" y="150.7">20</text>
<text x="124.9" y="150.7">0</text>
<text x="134.8" y="150.7">10</text>
<text x="145.3" y="150.7">20</text>
<text x="146.3" y="153.7">Output Current (mA)</text>
<text x="155.8" y="150.7">30</text>
<text x="166.3" y="150.7">40</text>
<text x="176.8" y="150.7">50</text>
<text x="187.3" y="150.7">60</text>
</g>
<g font-size="2.1">
<text x="31.3" y="166.5">120</text>
<text x="31.3" y="163.7">140</text>
<text x="70.4" y="166.1">Output: V</text>
<text x="82.2" y="166.1">= 20 mV</text>
<text x="93.6" y="166.5">2.6</text>
<text x="93.6" y="163.7">3</text>
<text x="119.2" y="166.5">120</text>
<text x="119.2" y="163.7">140</text>
<text x="181.5" y="166.5">2.6</text>
<text x="181.5" y="163.7">3</text>
<text x="31.3" y="169.2">100</text>
<text x="32.5" y="171.9">80</text>
<text x="70.4" y="168.6">Input: V</text>
<text x="70.4" y="171.1">Output: V</text>
<text x="70.4" y="173.7">Input: V</text>
<text x="80.6" y="168.6">= 20 mV</text>
<text x="80.6" y="173.7">= 100 mV</text>
<text x="82.2" y="171.1">= 100 mV</text>
<text x="93.6" y="171.9">1.7</text>
<text x="93.6" y="169.2">2.1</text>
<text x="119.2" y="169.2">100</text>
<text x="120.4" y="171.9">80</text>
<text x="181.5" y="171.9">1.7</text>
<text x="181.5" y="169.2">2.1</text>
<text x="32.5" y="177.3">40</text>
<text x="32.5" y="174.6">60</text>
<text x="93.6" y="177.3">0.9</text>
<text x="93.6" y="174.6">1.3</text>
<text x="120.4" y="177.3">40</text>
<text x="120.4" y="174.6">60</text>
<text x="181.5" y="177.3">0.9</text>
<text x="181.5" y="174.6">1.3</text>
<text x="31.2" y="185.5">−20</text>
<text x="32.5" y="180">20</text>
<text x="33.6" y="182.8">0</text>
<text x="93.6" y="185.5">−0.4</text>
<text x="93.6" y="182.8">0</text>
<text x="93.6" y="180">0.4</text>
<text x="119.2" y="185.5">−20</text>
<text x="120.4" y="180">20</text>
<text x="121.6" y="182.8">0</text>
<text x="181.5" y="185.5">−0.4</text>
<text x="181.5" y="182.8">0</text>
<text x="181.5" y="180">0.4</text>
<text x="28.7" y="190.8" transform="rotate(-90 28.7 190.8)">Input Voltage (mV)</text>
<text x="31.2" y="190.9">−60</text>
<text x="31.2" y="188.2">−40</text>
<text x="93.6" y="190.9">−1.3</text>
<text x="93.6" y="188.2">−0.9</text>
<text x="101.2" y="190.7" transform="rotate(-90 101.2 190.7)">Output Voltage (V)</text>
<text x="116.7" y="190.8" transform="rotate(-90 116.7 190.8)">Input Voltage (mV)</text>
<text x="119.2" y="190.9">−60</text>
<text x="119.2" y="188.2">−40</text>
<text x="158.4" y="191.4">Output: V</text>
<text x="170.2" y="191.4">= 20 mV</text>
<text x="181.5" y="190.9">−1.3</text>
<text x="181.5" y="188.2">−0.9</text>
<text x="189.1" y="190.7" transform="rotate(-90 189.1 190.7)">Output Voltage (V)</text>
<text x="30.1" y="196.3">−100</text>
<text x="31.2" y="193.6">−80</text>
<text x="93.6" y="196.3">−2.1</text>
<text x="93.6" y="193.6">−1.7</text>
<text x="118" y="196.3">−100</text>
<text x="119.2" y="193.6">−80</text>
<text x="158.4" y="193.9">Input: V</text>
<text x="158.4" y="196.5">Output: V</text>
<text x="168.5" y="193.9">= 20 mV</text>
<text x="170.2" y="196.5">= 100 mV</text>
<text x="181.5" y="196.3">−2.1</text>
<text x="181.5" y="193.6">−1.7</text>
<text x="30.1" y="201.8">−140</text>
<text x="30.1" y="199">−120</text>
<text x="34.9" y="203.6">20</text>
<text x="40.6" y="203.6">40</text>
<text x="46.2" y="203.6">60</text>
<text x="51.8" y="203.6">80</text>
<text x="56.8" y="203.6">100</text>
<text x="62.4" y="203.6">120</text>
<text x="68" y="203.6">140</text>
<text x="73.7" y="203.6">160</text>
<text x="79.3" y="203.6">180</text>
<text x="84.9" y="203.6">200</text>
<text x="90.5" y="203.6">220</text>
<text x="93.6" y="201.8">−3</text>
<text x="93.6" y="199">−2.6</text>
<text x="118" y="201.8">−140</text>
<text x="118" y="199">−120</text>
<text x="122.9" y="203.6">20</text>
<text x="128" y="203.6">40</text>
<text x="133.1" y="203.6">60</text>
<text x="138.2" y="203.6">80</text>
<text x="142.7" y="203.6">100</text>
<text x="147.8" y="203.6">120</text>
<text x="152.9" y="203.6">140</text>
<text x="158" y="203.6">160</text>
<text x="158.4" y="199">Input: V</text>
<text x="163.1" y="203.6">180</text>
<text x="168.2" y="203.6">200</text>
<text x="168.5" y="199">= 100 mV</text>
<text x="173.3" y="203.6">220</text>
<text x="178.4" y="203.6">240</text>
<text x="181.5" y="201.8">−3</text>
<text x="181.5" y="199">−2.6</text>
<text x="59.7" y="206.2">Time (ns)</text>
<text x="147.7" y="206.2">Time (ns)</text>
</g>
<g font-size="1.7">
<text x="162.3" y="48.3">SC</text>
<text x="162.3" y="54">SC</text>
<text x="162.3" y="51.1">SC</text>
<text x="173.4" y="54">CC</text>
<text x="173.4" y="51.1">CC</text>
<text x="176.3" y="48.3">CC</text>
<text x="162.3" y="56.8">SC</text>
<text x="176.3" y="56.8">CC</text>
<text x="85.5" y="128.1">CC</text>
<text x="171.3" y="129.3">CC</text>
</g>
<g font-size="1.5">
<text x="79.4" y="166.5">OD</text>
<text x="77.7" y="169">OD</text>
<text x="79.4" y="171.5">OD</text>
<text x="77.7" y="174">OD</text>
<text x="167.3" y="191.8">OD</text>
<text x="165.7" y="194.3">OD</text>
<text x="167.3" y="196.9">OD</text>
<text x="165.7" y="199.4">OD</text>
</g>
<g font-size="1.4">
<text x="188.3" y="93.8">G014</text>
<text x="100.4" y="154.6">G015</text>
<text x="188.3" y="154.6">G017</text>
</g>
<g font-size="1.2">
<text x="100.7" y="207">G000</text>
<text x="188.7" y="207">G019</text>
</g>
</svg>
